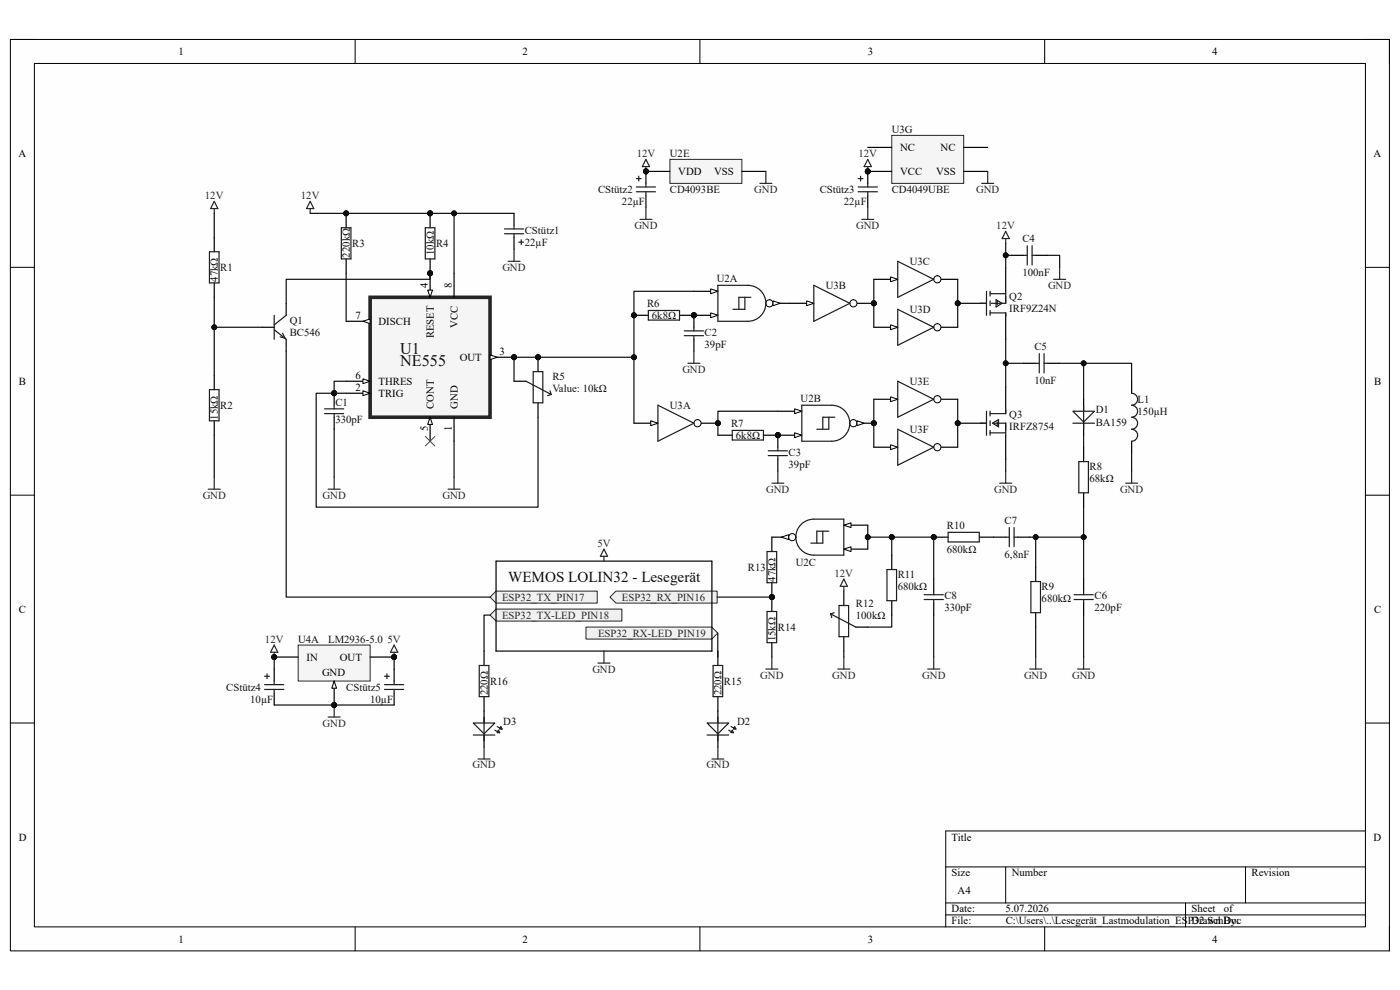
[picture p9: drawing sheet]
<svg xmlns="http://www.w3.org/2000/svg" width="297mm" height="210mm" viewBox="0 0 297 210" stroke-linecap="round" stroke-linejoin="round" font-family="sans-serif">
<path d="M2.2 8.4h292.6v193.3h-292.6z" fill-rule="evenodd" fill="#fefefe"/>
<path d="M2.2 8.4h292.6v193.3h-292.6z" fill="none" stroke="#000" stroke-width=".21"/>
<path d="M7.3 13.5h282.4v183.1h-282.4z" fill-rule="evenodd" fill="#fefefe"/>
<g fill="none" stroke="#000" stroke-width=".21">
<path d="M2.2 8.4h5.1M7.3 13.5h282.4v183.1h-282.4zM75.3 8.4v5.1M148.5 8.4v5.1M221.6 8.4v5.1M289.7 8.4h5.1v5.1M2.2 56.7h5.1M289.7 56.7h5.1M2.2 105h5.1M289.7 105.1h5.1M2.2 153.4h5.1M289.7 153.4h5.1"/>
<path d="M289.7 176.3h-89.1v20.3M75.3 196.6v5.1M148.5 196.6v5.1M200.6 183.9h89.1M200.6 191.5h89.1M200.6 194.1h89.1M213.4 183.9v7.6M221.6 196.6v5.1M251.5 191.5v5.1M264.2 183.9v7.6M294.8 196.6v5.1"/>
</g>
<circle cx="114.1" cy="75.8" r=".51" fill="#0e0e0e"/>
<circle cx="114.1" cy="75.8" r=".51" fill="none" stroke="#0e0e0e" stroke-width=".21"/>
<path d="M114.1 75.8v3" fill="none" stroke="#000" stroke-width=".25"/>
<circle cx="114.1" cy="75.8" r=".51" fill="#0e0e0e"/>
<circle cx="114.1" cy="75.8" r=".51" fill="none" stroke="#0e0e0e" stroke-width=".21"/>
<path d="M109.1 80.9h2.5M114.1 85.5v3" fill="none" stroke="#000" stroke-width=".25"/>
<path d="M113.1 78.8h2.1v6.7h-2.1zM111.6 80.9l5.3 2.8M116.7 82.9l.2 .8M116.9 83.7l-.7 .2" fill="none" stroke="#1c1c1c" stroke-width=".25"/>
<circle cx="91.2" cy="58" r=".51" fill="#0e0e0e"/>
<circle cx="91.2" cy="58" r=".51" fill="none" stroke="#0e0e0e" stroke-width=".21"/>
<circle cx="109.1" cy="75.8" r=".51" fill="#0e0e0e"/>
<circle cx="109.1" cy="75.8" r=".51" fill="none" stroke="#0e0e0e" stroke-width=".21"/>
<path d="M78.5 63.1h25.5v25.4h-25.5z" fill-rule="evenodd" fill="#f5f5f5"/>
<path d="M78.5 63.1h25.5v25.4h-25.5z" fill="none" stroke="#262626" stroke-width=".76"/>
<path d="M91.2 88.5v5.1" fill="none" stroke="#000" stroke-width=".25"/>
<path d="M91.2 88.5l.6 1.5h-1.1z" fill="#fbfbfb"/>
<path d="M91.2 88.5l.6 1.5h-1.1z" fill="none" stroke="#000" stroke-width=".21"/>
<path d="M91.2 58v5.1" fill="none" stroke="#000" stroke-width=".25"/>
<path d="M90.7 61.5h1.1l-.6 1.6z" fill="#fbfbfb"/>
<path d="M90.7 61.5h1.1l-.6 1.6z" fill="none" stroke="#000" stroke-width=".21"/>
<circle cx="91.2" cy="58" r=".51" fill="#0e0e0e"/>
<circle cx="91.2" cy="58" r=".51" fill="none" stroke="#0e0e0e" stroke-width=".21"/>
<path d="M73.4 80.9h5.1" fill="none" stroke="#000" stroke-width=".25"/>
<path d="M77 80.4l1.5 .5-1.5 .5z" fill="#fbfbfb"/>
<path d="M77 80.4l1.5 .5-1.5 .5z" fill="none" stroke="#000" stroke-width=".21"/>
<path d="M73.4 83.4h5.1" fill="none" stroke="#000" stroke-width=".25"/>
<path d="M77 82.9l1.5 .5-1.5 .5z" fill="#fbfbfb"/>
<path d="M77 82.9l1.5 .5-1.5 .5z" fill="none" stroke="#000" stroke-width=".21"/>
<path d="M96.3 58v5.1M73.4 68.2h5.1" fill="none" stroke="#000" stroke-width=".25"/>
<path d="M77 68.2l1.5-.6v1.1z" fill="#fbfbfb"/>
<path d="M77 68.2l1.5-.6v1.1z" fill="none" stroke="#000" stroke-width=".21"/>
<path d="M104 75.8h5.1" fill="none" stroke="#000" stroke-width=".25"/>
<path d="M104 75.3l1.5 .5-1.5 .5z" fill="#fbfbfb"/>
<path d="M104 75.3l1.5 .5-1.5 .5z" fill="none" stroke="#000" stroke-width=".21"/>
<circle cx="109.1" cy="75.8" r=".51" fill="#0e0e0e"/>
<circle cx="109.1" cy="75.8" r=".51" fill="none" stroke="#0e0e0e" stroke-width=".21"/>
<path d="M109.1 45.3v2.5M109.1 50.4v2.5M96.3 88.5v5.1" fill="none" stroke="#000" stroke-width=".25"/>
<path d="M107 48.6h4.1M107 49.6h4.1M109.1 47.8v.8M109.1 49.6v.8M110.1 51.4h1M110.6 50.9v1" fill="none" stroke="#1c1c1c" stroke-width=".25"/>
<circle cx="70.9" cy="83.4" r=".51" fill="#0e0e0e"/>
<circle cx="70.9" cy="83.4" r=".51" fill="none" stroke="#0e0e0e" stroke-width=".21"/>
<path d="M70.9 83.4v2.6" fill="none" stroke="#000" stroke-width=".25"/>
<circle cx="70.9" cy="83.4" r=".51" fill="#0e0e0e"/>
<circle cx="70.9" cy="83.4" r=".51" fill="none" stroke="#0e0e0e" stroke-width=".21"/>
<path d="M70.9 88.5v2.6" fill="none" stroke="#000" stroke-width=".25"/>
<path d="M68.9 87.7h4M68.9 86.7h4M70.9 86v.7M70.9 87.7v.8" fill="none" stroke="#1c1c1c" stroke-width=".25"/>
<circle cx="91.2" cy="58" r=".51" fill="#0e0e0e"/>
<circle cx="91.2" cy="58" r=".51" fill="none" stroke="#0e0e0e" stroke-width=".21"/>
<circle cx="91.2" cy="45.3" r=".51" fill="#0e0e0e"/>
<circle cx="91.2" cy="45.3" r=".51" fill="none" stroke="#0e0e0e" stroke-width=".21"/>
<path d="M91.2 54.9v3.1" fill="none" stroke="#000" stroke-width=".25"/>
<circle cx="91.2" cy="58" r=".51" fill="#0e0e0e"/>
<circle cx="91.2" cy="58" r=".51" fill="none" stroke="#0e0e0e" stroke-width=".21"/>
<path d="M91.2 45.3v3" fill="none" stroke="#000" stroke-width=".25"/>
<circle cx="91.2" cy="45.3" r=".51" fill="#0e0e0e"/>
<circle cx="91.2" cy="45.3" r=".51" fill="none" stroke="#0e0e0e" stroke-width=".21"/>
<path d="M90.2 48.3h2.1v6.6h-2.1z" fill="none" stroke="#1c1c1c" stroke-width=".25"/>
<path d="M65.8 42.7l.8 1.5h-1.6zM65.8 44.2v1.1M107.8 55.4h2.5M109.1 52.9v2.5M69.6 103.8h2.6M70.9 101.2v2.6M95.1 103.8h2.5M96.3 101.2v2.6" fill="none" stroke="#262626" stroke-width=".25"/>
<path d="M90.2 92.6l2.1 2M92.3 92.6l-2.1 2" fill="none" stroke="#4c4c4c" stroke-width=".21"/>
<circle cx="73.4" cy="45.3" r=".51" fill="#0e0e0e"/>
<circle cx="73.4" cy="45.3" r=".51" fill="none" stroke="#0e0e0e" stroke-width=".21"/>
<path d="M73.4 45.3v3M73.4 54.9v3.1" fill="none" stroke="#000" stroke-width=".25"/>
<circle cx="73.4" cy="45.3" r=".51" fill="#0e0e0e"/>
<circle cx="73.4" cy="45.3" r=".51" fill="none" stroke="#0e0e0e" stroke-width=".21"/>
<path d="M72.4 48.3h2.1v6.6h-2.1z" fill="none" stroke="#1c1c1c" stroke-width=".25"/>
<circle cx="147.2" cy="66.9" r=".51" fill="#0e0e0e"/>
<circle cx="147.2" cy="66.9" r=".51" fill="none" stroke="#0e0e0e" stroke-width=".21"/>
<path d="M147.2 61.8h5.1" fill="none" stroke="#000" stroke-width=".25"/>
<path d="M150.8 61.3l1.5 .5-1.5 .5z" fill="#fbfbfb"/>
<path d="M150.8 61.3l1.5 .5-1.5 .5z" fill="none" stroke="#000" stroke-width=".21"/>
<path d="M147.2 66.9h5.1" fill="none" stroke="#000" stroke-width=".25"/>
<path d="M150.8 66.4l1.5 .5-1.5 .5z" fill="#fbfbfb"/>
<path d="M150.8 66.4l1.5 .5-1.5 .5z" fill="none" stroke="#000" stroke-width=".21"/>
<circle cx="147.2" cy="66.9" r=".51" fill="#0e0e0e"/>
<circle cx="147.2" cy="66.9" r=".51" fill="none" stroke="#0e0e0e" stroke-width=".21"/>
<path d="M162.5 64.3h5.1" fill="none" stroke="#000" stroke-width=".25"/>
<circle cx="163.2" cy="64.3" r=".76" fill="#fbfbfb"/>
<circle cx="163.2" cy="64.3" r=".76" fill="none" stroke="#000" stroke-width=".21"/>
<path d="M164 63.8l1.5 .5-1.5 .5z" fill="#fbfbfb"/>
<path d="M164 63.8l1.5 .5-1.5 .5z" fill="none" stroke="#000" stroke-width=".21"/>
<path d="M152.3 60.5h6.4a3.8 3.8 0 0 1 3.8 3.8 3.8 3.8 0 0 1-3.8 3.9h-6.4zM158 63.1v2.5h-2.5M159.3 63.1h-2.6v2.5" fill="none" stroke="#1c1c1c" stroke-width=".25"/>
<circle cx="137" cy="36.4" r=".51" fill="#0e0e0e"/>
<circle cx="137" cy="36.4" r=".51" fill="none" stroke="#0e0e0e" stroke-width=".21"/>
<path d="M142.1 33.8h15.3v5.1h-15.3z" fill-rule="evenodd" fill="#f5f5f5"/>
<path d="M142.1 33.8h15.3v5.1h-15.3z" fill="none" stroke="#262626" stroke-width=".21"/>
<path d="M137 36.4h5.1M157.4 36.4h5.1" fill="none" stroke="#000" stroke-width=".25"/>
<circle cx="137" cy="36.4" r=".51" fill="#0e0e0e"/>
<circle cx="137" cy="36.4" r=".51" fill="none" stroke="#0e0e0e" stroke-width=".21"/>
<circle cx="134.5" cy="66.9" r=".51" fill="#0e0e0e"/>
<circle cx="134.5" cy="66.9" r=".51" fill="none" stroke="#0e0e0e" stroke-width=".21"/>
<circle cx="147.2" cy="66.9" r=".51" fill="#0e0e0e"/>
<circle cx="147.2" cy="66.9" r=".51" fill="none" stroke="#0e0e0e" stroke-width=".21"/>
<path d="M134.5 66.9h3" fill="none" stroke="#000" stroke-width=".25"/>
<circle cx="134.5" cy="66.9" r=".51" fill="#0e0e0e"/>
<circle cx="134.5" cy="66.9" r=".51" fill="none" stroke="#0e0e0e" stroke-width=".21"/>
<path d="M144.2 66.9h3" fill="none" stroke="#000" stroke-width=".25"/>
<circle cx="147.2" cy="66.9" r=".51" fill="#0e0e0e"/>
<circle cx="147.2" cy="66.9" r=".51" fill="none" stroke="#0e0e0e" stroke-width=".21"/>
<path d="M137.5 65.9h6.7v2h-6.7z" fill="none" stroke="#1c1c1c" stroke-width=".25"/>
<circle cx="147.2" cy="66.9" r=".51" fill="#0e0e0e"/>
<circle cx="147.2" cy="66.9" r=".51" fill="none" stroke="#0e0e0e" stroke-width=".21"/>
<path d="M147.2 66.9v2.5" fill="none" stroke="#000" stroke-width=".25"/>
<circle cx="147.2" cy="66.9" r=".51" fill="#0e0e0e"/>
<circle cx="147.2" cy="66.9" r=".51" fill="none" stroke="#0e0e0e" stroke-width=".21"/>
<path d="M147.2 72v2.5" fill="none" stroke="#000" stroke-width=".25"/>
<path d="M145.2 71.2h4M145.2 70.2h4M147.2 69.4v.8M147.2 71.2v.8" fill="none" stroke="#1c1c1c" stroke-width=".25"/>
<path d="M145.9 77.1h2.6M147.2 74.5v2.6" fill="none" stroke="#262626" stroke-width=".25"/>
<circle cx="165" cy="92.3" r=".51" fill="#0e0e0e"/>
<circle cx="165" cy="92.3" r=".51" fill="none" stroke="#0e0e0e" stroke-width=".21"/>
<path d="M152.3 92.3h3.1M162 92.3h3" fill="none" stroke="#000" stroke-width=".25"/>
<circle cx="165" cy="92.3" r=".51" fill="#0e0e0e"/>
<circle cx="165" cy="92.3" r=".51" fill="none" stroke="#0e0e0e" stroke-width=".21"/>
<path d="M155.4 91.3h6.6v2h-6.6z" fill="none" stroke="#1c1c1c" stroke-width=".25"/>
<circle cx="165" cy="92.3" r=".51" fill="#0e0e0e"/>
<circle cx="165" cy="92.3" r=".51" fill="none" stroke="#0e0e0e" stroke-width=".21"/>
<path d="M165 92.3v2.6" fill="none" stroke="#000" stroke-width=".25"/>
<circle cx="165" cy="92.3" r=".51" fill="#0e0e0e"/>
<circle cx="165" cy="92.3" r=".51" fill="none" stroke="#0e0e0e" stroke-width=".21"/>
<path d="M198.1 59.3h5.1M165 97.4v2.6" fill="none" stroke="#000" stroke-width=".25"/>
<path d="M163 96.7h4.1M163 95.6h4.1M165 94.9v.7M165 96.7v.7" fill="none" stroke="#1c1c1c" stroke-width=".25"/>
<path d="M165 100v2.5M163.7 102.5h2.6" fill="none" stroke="#262626" stroke-width=".25"/>
<circle cx="198.9" cy="59.3" r=".76" fill="#fbfbfb"/>
<circle cx="198.9" cy="59.3" r=".76" fill="none" stroke="#000" stroke-width=".21"/>
<path d="M185.4 59.3h5.1" fill="none" stroke="#000" stroke-width=".25"/>
<path d="M188.9 58.7l1.6 .6-1.6 .5z" fill="#fbfbfb"/>
<path d="M188.9 58.7l1.6 .6-1.6 .5z" fill="none" stroke="#000" stroke-width=".21"/>
<path d="M190.5 55.4l7.6 3.9-7.6 3.8z" fill="none" stroke="#1c1c1c" stroke-width=".25"/>
<path d="M185.4 94.9h5.1" fill="none" stroke="#000" stroke-width=".25"/>
<path d="M188.9 94.4l1.6 .5-1.6 .5z" fill="#fbfbfb"/>
<path d="M188.9 94.4l1.6 .5-1.6 .5z" fill="none" stroke="#000" stroke-width=".21"/>
<path d="M198.1 94.9h5.1" fill="none" stroke="#000" stroke-width=".25"/>
<circle cx="198.9" cy="94.9" r=".76" fill="#fbfbfb"/>
<circle cx="198.9" cy="94.9" r=".76" fill="none" stroke="#000" stroke-width=".21"/>
<path d="M190.5 91.1l7.6 3.8-7.6 3.8z" fill="none" stroke="#1c1c1c" stroke-width=".25"/>
<circle cx="184.1" cy="36.4" r=".51" fill="#0e0e0e"/>
<circle cx="184.1" cy="36.4" r=".51" fill="none" stroke="#0e0e0e" stroke-width=".21"/>
<path d="M189.2 28.7h15.2v10.2h-15.2z" fill-rule="evenodd" fill="#f5f5f5"/>
<path d="M189.2 28.7h15.2v10.2h-15.2z" fill="none" stroke="#262626" stroke-width=".21"/>
<path d="M184.1 36.4h5.1" fill="none" stroke="#000" stroke-width=".25"/>
<circle cx="184.1" cy="36.4" r=".51" fill="#0e0e0e"/>
<circle cx="184.1" cy="36.4" r=".51" fill="none" stroke="#0e0e0e" stroke-width=".21"/>
<path d="M184.1 31.3h5.1M204.4 31.3h5.1M204.4 36.4h5.1" fill="none" stroke="#000" stroke-width=".25"/>
<path d="M137 33.8l.8 1.5h-1.5zM137 35.3v1.1" fill="none" stroke="#262626" stroke-width=".25"/>
<circle cx="137" cy="36.4" r=".51" fill="#0e0e0e"/>
<circle cx="137" cy="36.4" r=".51" fill="none" stroke="#0e0e0e" stroke-width=".21"/>
<path d="M161.2 38.9h2.5M162.5 36.4v2.5M184.1 33.8l.8 1.5h-1.6zM184.1 35.3v1.1" fill="none" stroke="#262626" stroke-width=".25"/>
<circle cx="184.1" cy="36.4" r=".51" fill="#0e0e0e"/>
<circle cx="184.1" cy="36.4" r=".51" fill="none" stroke="#0e0e0e" stroke-width=".21"/>
<path d="M208.3 38.9h2.5M209.5 36.4v2.5" fill="none" stroke="#262626" stroke-width=".25"/>
<circle cx="203.2" cy="89.8" r=".51" fill="#0e0e0e"/>
<circle cx="203.2" cy="89.8" r=".51" fill="none" stroke="#0e0e0e" stroke-width=".21"/>
<path d="M203.2 89.8h5.1" fill="none" stroke="#000" stroke-width=".25"/>
<circle cx="203.2" cy="89.8" r=".51" fill="#0e0e0e"/>
<circle cx="203.2" cy="89.8" r=".51" fill="none" stroke="#0e0e0e" stroke-width=".21"/>
<path d="M213.4 82.1v5.1M213.4 92.3v5.1" fill="none" stroke="#000" stroke-width=".25"/>
<path d="M208 89.8h1.3M209.3 87.2v5.1M210 87.2v1.1M210 89.3v1M210 91.3v1M210 91.8h3.4M210.6 89.8l1.2-.8v1.6zM210.8 89.8h2.6v2.5M211.6 89.5v.8M213.4 87v.7h-3.4" fill="none" stroke="#1c1c1c" stroke-width=".25"/>
<circle cx="203.2" cy="64.3" r=".51" fill="#0e0e0e"/>
<circle cx="203.2" cy="64.3" r=".51" fill="none" stroke="#0e0e0e" stroke-width=".21"/>
<path d="M203.2 64.3h5.1" fill="none" stroke="#000" stroke-width=".25"/>
<circle cx="203.2" cy="64.3" r=".51" fill="#0e0e0e"/>
<circle cx="203.2" cy="64.3" r=".51" fill="none" stroke="#0e0e0e" stroke-width=".21"/>
<path d="M213.4 56.7v5.1M213.4 66.9v5.1M240.1 80.9v2.5M240.1 93.6v2.5" fill="none" stroke="#000" stroke-width=".25"/>
<path d="M208 64.3h1.3M209.3 61.8v5.1M210 61.8v1M210 63.8v1.1M210 65.9v1M210 62.3h3.4M210 66.4h3.4v.7M211.3 63.6l1.3 .7-1.3 .8zM211.6 63.8v.8M213.4 61.8v2.5h-3.1M240.1 83.4a1.27 1.27 0 0 1 1.2 1.3 1.27 1.27 0 0 1-1.2 1.3 1.27 1.27 0 0 1 1.2 1.2 1.27 1.27 0 0 1-1.2 1.3 1.28 1.28 0 0 1 1.2 1.3 1.28 1.28 0 0 1-1.2 1.3 1.27 1.27 0 0 1 1.2 1.2 1.27 1.27 0 0 1-1.2 1.3" fill="none" stroke="#1c1c1c" stroke-width=".25"/>
<path d="M213.4 50.6v1M213.4 49.1l.7 1.5h-1.5zM213.4 100v2.5M240.1 100v2.5M212.1 102.5h2.5M238.8 102.5h2.5" fill="none" stroke="#262626" stroke-width=".25"/>
<circle cx="137" cy="36.4" r=".51" fill="#0e0e0e"/>
<circle cx="137" cy="36.4" r=".51" fill="none" stroke="#0e0e0e" stroke-width=".21"/>
<path d="M137 36.4v2.5" fill="none" stroke="#000" stroke-width=".25"/>
<circle cx="137" cy="36.4" r=".51" fill="#0e0e0e"/>
<circle cx="137" cy="36.4" r=".51" fill="none" stroke="#0e0e0e" stroke-width=".21"/>
<path d="M137 41.4v2.6" fill="none" stroke="#000" stroke-width=".25"/>
<path d="M135 39.7h4.1M135 37.9h1M135.5 37.4v1M137 38.9v.8M135 40.7h4.1M137 40.7v.7" fill="none" stroke="#1c1c1c" stroke-width=".25"/>
<path d="M135.8 46.5h2.5M137 44v2.5" fill="none" stroke="#262626" stroke-width=".25"/>
<circle cx="184.1" cy="36.4" r=".51" fill="#0e0e0e"/>
<circle cx="184.1" cy="36.4" r=".51" fill="none" stroke="#0e0e0e" stroke-width=".21"/>
<path d="M184.1 36.4v2.5" fill="none" stroke="#000" stroke-width=".25"/>
<circle cx="184.1" cy="36.4" r=".51" fill="#0e0e0e"/>
<circle cx="184.1" cy="36.4" r=".51" fill="none" stroke="#0e0e0e" stroke-width=".21"/>
<path d="M184.1 41.4v2.6M217.2 77.1h2.5M222.3 77.1h2.5" fill="none" stroke="#000" stroke-width=".25"/>
<path d="M182.1 39.7h4M182.1 37.9h1M182.6 37.4v1M184.1 38.9v.8M182.1 40.7h4M184.1 40.7v.7M219.7 77.1h.8M220.5 75v4.1M221.5 75v4.1M221.5 77.1h.8" fill="none" stroke="#1c1c1c" stroke-width=".25"/>
<path d="M182.8 46.5h2.6M184.1 44v2.5" fill="none" stroke="#262626" stroke-width=".25"/>
<circle cx="185.4" cy="89.8" r=".51" fill="#0e0e0e"/>
<circle cx="185.4" cy="89.8" r=".51" fill="none" stroke="#0e0e0e" stroke-width=".21"/>
<circle cx="165" cy="92.3" r=".51" fill="#0e0e0e"/>
<circle cx="165" cy="92.3" r=".51" fill="none" stroke="#0e0e0e" stroke-width=".21"/>
<path d="M180.3 89.8h5.1" fill="none" stroke="#000" stroke-width=".25"/>
<circle cx="181" cy="89.8" r=".76" fill="#fbfbfb"/>
<circle cx="181" cy="89.8" r=".76" fill="none" stroke="#000" stroke-width=".21"/>
<path d="M181.8 89.3l1.5 .5-1.5 .5z" fill="#fbfbfb"/>
<path d="M181.8 89.3l1.5 .5-1.5 .5z" fill="none" stroke="#000" stroke-width=".21"/>
<circle cx="185.4" cy="89.8" r=".51" fill="#0e0e0e"/>
<circle cx="185.4" cy="89.8" r=".51" fill="none" stroke="#0e0e0e" stroke-width=".21"/>
<path d="M165 87.2h5.1" fill="none" stroke="#000" stroke-width=".25"/>
<path d="M168.6 86.7l1.5 .5-1.5 .5z" fill="#fbfbfb"/>
<path d="M168.6 86.7l1.5 .5-1.5 .5z" fill="none" stroke="#000" stroke-width=".21"/>
<path d="M165 92.3h5.1" fill="none" stroke="#000" stroke-width=".25"/>
<path d="M168.6 91.8l1.5 .5-1.5 .5z" fill="#fbfbfb"/>
<path d="M168.6 91.8l1.5 .5-1.5 .5z" fill="none" stroke="#000" stroke-width=".21"/>
<circle cx="165" cy="92.3" r=".51" fill="#0e0e0e"/>
<circle cx="165" cy="92.3" r=".51" fill="none" stroke="#0e0e0e" stroke-width=".21"/>
<path d="M170.1 86h6.4a3.8 3.8 0 0 1 3.8 3.8 3.8 3.8 0 0 1-3.8 3.8h-6.4zM175.8 88.5v2.6h-2.5M177.1 88.5h-2.5v2.6" fill="none" stroke="#1c1c1c" stroke-width=".25"/>
<path d="M185.4 84.7h5.1" fill="none" stroke="#000" stroke-width=".25"/>
<path d="M188.9 84.2l1.6 .5-1.6 .5z" fill="#fbfbfb"/>
<path d="M188.9 84.2l1.6 .5-1.6 .5z" fill="none" stroke="#000" stroke-width=".21"/>
<path d="M198.1 84.7h5.1" fill="none" stroke="#000" stroke-width=".25"/>
<circle cx="198.9" cy="84.7" r=".76" fill="#fbfbfb"/>
<circle cx="198.9" cy="84.7" r=".76" fill="none" stroke="#000" stroke-width=".21"/>
<path d="M190.5 80.9l7.6 3.8-7.6 3.8z" fill="none" stroke="#1c1c1c" stroke-width=".25"/>
<circle cx="152.3" cy="89.8" r=".51" fill="#0e0e0e"/>
<circle cx="152.3" cy="89.8" r=".51" fill="none" stroke="#0e0e0e" stroke-width=".21"/>
<path d="M147.2 89.8h5.1" fill="none" stroke="#000" stroke-width=".25"/>
<circle cx="148" cy="89.8" r=".76" fill="#fbfbfb"/>
<circle cx="148" cy="89.8" r=".76" fill="none" stroke="#000" stroke-width=".21"/>
<circle cx="152.3" cy="89.8" r=".51" fill="#0e0e0e"/>
<circle cx="152.3" cy="89.8" r=".51" fill="none" stroke="#0e0e0e" stroke-width=".21"/>
<path d="M134.5 89.8h5.1" fill="none" stroke="#000" stroke-width=".25"/>
<path d="M138.1 89.3l1.5 .5-1.5 .5z" fill="#fbfbfb"/>
<path d="M138.1 89.3l1.5 .5-1.5 .5z" fill="none" stroke="#000" stroke-width=".21"/>
<path d="M139.6 86l7.6 3.8-7.6 3.8z" fill="none" stroke="#1c1c1c" stroke-width=".25"/>
<circle cx="185.4" cy="64.3" r=".51" fill="#0e0e0e"/>
<circle cx="185.4" cy="64.3" r=".51" fill="none" stroke="#0e0e0e" stroke-width=".21"/>
<path d="M180.3 64.3h5.1" fill="none" stroke="#000" stroke-width=".25"/>
<circle cx="181" cy="64.3" r=".76" fill="#fbfbfb"/>
<circle cx="181" cy="64.3" r=".76" fill="none" stroke="#000" stroke-width=".21"/>
<circle cx="185.4" cy="64.3" r=".51" fill="#0e0e0e"/>
<circle cx="185.4" cy="64.3" r=".51" fill="none" stroke="#0e0e0e" stroke-width=".21"/>
<path d="M167.6 64.3h5.1" fill="none" stroke="#000" stroke-width=".25"/>
<path d="M171.1 63.8l1.6 .5-1.6 .5z" fill="#fbfbfb"/>
<path d="M171.1 63.8l1.6 .5-1.6 .5z" fill="none" stroke="#000" stroke-width=".21"/>
<path d="M172.7 60.5l7.6 3.8-7.6 3.9z" fill="none" stroke="#1c1c1c" stroke-width=".25"/>
<path d="M198.1 69.4h5.1" fill="none" stroke="#000" stroke-width=".25"/>
<circle cx="198.9" cy="69.4" r=".76" fill="#fbfbfb"/>
<circle cx="198.9" cy="69.4" r=".76" fill="none" stroke="#000" stroke-width=".21"/>
<path d="M185.4 69.4h5.1" fill="none" stroke="#000" stroke-width=".25"/>
<path d="M188.9 68.9l1.6 .5-1.6 .5z" fill="#fbfbfb"/>
<path d="M188.9 68.9l1.6 .5-1.6 .5z" fill="none" stroke="#000" stroke-width=".21"/>
<g fill="none" stroke="#1c1c1c" stroke-width=".25">
<path d="M217.2 54.2h.7M217.9 52.1v4.1M219 52.1v4.1M219 54.2h.7M190.5 65.6l7.6 3.8-7.6 3.8zM227.6 87.2h4.6l-2.3 2.3zM227.6 89.8h4.6M228.9 97.9h2v6.6h-2zM229.9 86v5.1M213.4 114h.7M214.1 111.9v4.1M215.1 111.9v4.1"/>
<path d="M215.1 114h.8M218.7 123.4h2v6.6h-2zM227.9 127.2h4M227.9 126.2h4M229.9 125.4v.8M229.9 127.2v.7"/>
</g>
<path d="M214.6 54.2h2.6M219.7 54.2h2.6M229.9 84.7v2.5M229.9 89.8v2.5M229.9 94.9v3M210.8 114h2.6M215.9 114h2.6M229.9 104.5v3.1M219.7 120.3v3.1M219.7 130v3M229.9 122.9v2.5M229.9 127.9v2.6" fill="none" stroke="#000" stroke-width=".25"/>
<path d="M223.5 59.3h2.6M224.8 56.7v2.6" fill="none" stroke="#262626" stroke-width=".25"/>
<circle cx="198.1" cy="113.9" r=".51" fill="#0e0e0e"/>
<circle cx="198.1" cy="113.9" r=".51" fill="none" stroke="#0e0e0e" stroke-width=".21"/>
<path d="M198.1 114h3M207.8 114h3" fill="none" stroke="#000" stroke-width=".25"/>
<circle cx="198.1" cy="113.9" r=".51" fill="#0e0e0e"/>
<circle cx="198.1" cy="113.9" r=".51" fill="none" stroke="#0e0e0e" stroke-width=".21"/>
<path d="M201.1 112.9h6.7v2.1h-6.7zM176.2 130.2l5.4 2.8M176.2 130.2l.3 .8M177 130l-.8 .2M178 128.4h2v6.7h-2zM188.2 120.8h2v6.6h-2zM196.1 127.2h4M196.1 126.2h4M198.1 125.4v.8M198.1 127.2v.7" fill="none" stroke="#1c1c1c" stroke-width=".25"/>
<path d="M179 116.5h5.1M189.2 117.8v3M179 125.4v3M179 135.1v3M181.6 133h2.5M189.2 127.4v3.1M198.1 122.9v2.5M198.1 127.9v2.6" fill="none" stroke="#000" stroke-width=".25"/>
<path d="M179 122.9l.8 1.5h-1.5zM179 124.4v1M179 139.4v2.5M198.1 139.4v2.5M219.7 139.4v2.5M229.9 139.4v2.5M177.7 141.9h2.6M196.8 141.9h2.6M218.5 141.9h2.5M228.6 141.9h2.6" fill="none" stroke="#262626" stroke-width=".25"/>
<path d="M179 116.5l1.5-.5v1z" fill="#fbfbfb"/>
<path d="M179 116.5l1.5-.5v1z" fill="none" stroke="#000" stroke-width=".21"/>
<path d="M179 111.4h5.1" fill="none" stroke="#000" stroke-width=".25"/>
<path d="M179 111.4l1.5-.5v1z" fill="#fbfbfb"/>
<path d="M179 111.4l1.5-.5v1z" fill="none" stroke="#000" stroke-width=".21"/>
<path d="M163.7 114h5.1" fill="none" stroke="#000" stroke-width=".25"/>
<circle cx="168.1" cy="114" r=".76" fill="#fbfbfb"/>
<circle cx="168.1" cy="114" r=".76" fill="none" stroke="#000" stroke-width=".21"/>
<path d="M165.8 114l1.5-.6v1.1z" fill="#fbfbfb"/>
<path d="M165.8 114l1.5-.6v1.1z" fill="none" stroke="#000" stroke-width=".21"/>
<path d="M44.4 53.4h2.1v6.6h-2.1zM58.2 66.9v5.1M58.2 69.9l2.5 2.1M60 70.7l.5 1-1.1-.2M60.7 66.9l-2.5 2M44.4 82.7h2.1v6.6h-2.1zM172.7 110.1a3.8 3.8 0 0 0-3.9 3.9 3.8 3.8 0 0 0 3.9 3.8M172.7 110.1h6.3v7.7h-6.3M174.6 112.7v2.5h-2.6M175.8 112.7h-2.5v2.5" fill="none" stroke="#1c1c1c" stroke-width=".25"/>
<path d="M45.5 50.3v3.1M45.5 60v3.1M45.5 79.6v3.1M55.6 69.4h2.6M60.7 64.3v2.6M60.7 72v2.5M45.5 89.3v3" fill="none" stroke="#000" stroke-width=".25"/>
<path d="M45.5 42.7l.7 1.5h-1.5zM45.5 44.2v1.1M44.2 103.8h2.5M45.5 101.2v2.6" fill="none" stroke="#262626" stroke-width=".25"/>
<circle cx="163.7" cy="126.7" r=".51" fill="#0e0e0e"/>
<circle cx="163.7" cy="126.7" r=".51" fill="none" stroke="#0e0e0e" stroke-width=".21"/>
<path d="M163.7 123.6v3.1" fill="none" stroke="#000" stroke-width=".25"/>
<circle cx="163.7" cy="126.7" r=".51" fill="#0e0e0e"/>
<circle cx="163.7" cy="126.7" r=".51" fill="none" stroke="#0e0e0e" stroke-width=".21"/>
<path d="M163.7 114v3" fill="none" stroke="#000" stroke-width=".25"/>
<path d="M162.7 117h2.1v6.6h-2.1z" fill="none" stroke="#1c1c1c" stroke-width=".25"/>
<circle cx="163.7" cy="126.7" r=".51" fill="#0e0e0e"/>
<circle cx="163.7" cy="126.7" r=".51" fill="none" stroke="#0e0e0e" stroke-width=".21"/>
<path d="M163.7 126.7v3M163.7 136.3v3.1" fill="none" stroke="#000" stroke-width=".25"/>
<circle cx="163.7" cy="126.7" r=".51" fill="#0e0e0e"/>
<circle cx="163.7" cy="126.7" r=".51" fill="none" stroke="#0e0e0e" stroke-width=".21"/>
<path d="M162.7 129.7h2.1v6.6h-2.1z" fill="none" stroke="#1c1c1c" stroke-width=".25"/>
<path d="M163.7 139.4v2.5M162.5 141.9h2.5" fill="none" stroke="#262626" stroke-width=".25"/>
<path d="M129.4 126.7l1.3-1.3h21.4v2.5h-21.4z" fill-rule="evenodd" fill="#f0f0f0"/>
<path d="M129.4 126.7l1.3-1.3h21.4v2.5h-21.4z" fill="none" stroke="#262626" stroke-width=".21"/>
<path d="M104 126.7l1.2-1.3h21.5v2.5h-21.5z" fill-rule="evenodd" fill="#f0f0f0"/>
<path d="M104 126.7l1.2-1.3h21.5v2.5h-21.5z" fill="none" stroke="#262626" stroke-width=".21"/>
<path d="M124.3 133h26.7l1.3 1.3-1.3 1.3h-26.7z" fill-rule="evenodd" fill="#f0f0f0"/>
<path d="M124.3 133h26.7l1.3 1.3-1.3 1.3h-26.7z" fill="none" stroke="#262626" stroke-width=".21"/>
<path d="M105.2 129.2h26.7v2.6h-26.7l-1.2-1.3z" fill-rule="evenodd" fill="#f0f0f0"/>
<path d="M105.2 129.2h26.7v2.6h-26.7l-1.2-1.3z" fill="none" stroke="#262626" stroke-width=".21"/>
<path d="M105.2 119h45.8v19.1h-45.8zM102.7 138.1v3.1M152.3 138.1v3.1M102.7 147.8v5.6M102.7 155.9v2.6M152.3 147.8v5.6M152.3 155.9v2.6" fill="none" stroke="#000" stroke-width=".25"/>
<g fill="none" stroke="#1c1c1c" stroke-width=".25">
<path d="M100.4 153.4h4.6l-2.3 2.3zM100.4 155.9h4.6M101.7 141.2h2v6.6h-2zM102.7 152.1v5.1M105 154.9l1 .5M105.5 154.1l1 .6M105.7 154.9l.3 .5h-.5zM106.3 154.1l.2 .6h-.5zM150 153.4h4.6l-2.3 2.3zM150 155.9h4.6M151.3 141.2h2v6.6h-2zM152.3 152.1v5.1"/>
<path d="M154.6 154.9l1 .5M155.1 154.1l1 .6M155.4 154.9l.2 .5h-.5zM155.9 154.1l.2 .6h-.5z"/>
</g>
<path d="M128.1 138.1v2.6M102.7 158.5v2.5M126.9 140.7h2.5M152.3 158.5v2.5M101.4 161h2.6M151 161h2.6" fill="none" stroke="#262626" stroke-width=".25"/>
<circle cx="58.2" cy="139.4" r=".51" fill="#0e0e0e"/>
<circle cx="58.2" cy="139.4" r=".51" fill="none" stroke="#0e0e0e" stroke-width=".21"/>
<circle cx="83.6" cy="139.4" r=".51" fill="#0e0e0e"/>
<circle cx="83.6" cy="139.4" r=".51" fill="none" stroke="#0e0e0e" stroke-width=".21"/>
<circle cx="70.9" cy="149.6" r=".51" fill="#0e0e0e"/>
<circle cx="70.9" cy="149.6" r=".51" fill="none" stroke="#0e0e0e" stroke-width=".21"/>
<path d="M63.3 136.8h15.2v7.7h-15.2z" fill-rule="evenodd" fill="#f5f5f5"/>
<path d="M63.3 136.8h15.2v7.7h-15.2z" fill="none" stroke="#262626" stroke-width=".21"/>
<path d="M58.2 139.4h5.1" fill="none" stroke="#000" stroke-width=".25"/>
<circle cx="58.2" cy="139.4" r=".51" fill="#0e0e0e"/>
<circle cx="58.2" cy="139.4" r=".51" fill="none" stroke="#0e0e0e" stroke-width=".21"/>
<path d="M78.5 139.4h5.1" fill="none" stroke="#000" stroke-width=".25"/>
<circle cx="83.6" cy="139.4" r=".51" fill="#0e0e0e"/>
<circle cx="83.6" cy="139.4" r=".51" fill="none" stroke="#0e0e0e" stroke-width=".21"/>
<path d="M70.9 144.5v5.1" fill="none" stroke="#000" stroke-width=".25"/>
<path d="M70.9 144.5l.5 1.5h-1z" fill="#fbfbfb"/>
<path d="M70.9 144.5l.5 1.5h-1z" fill="none" stroke="#000" stroke-width=".21"/>
<circle cx="70.9" cy="149.6" r=".51" fill="#0e0e0e"/>
<circle cx="70.9" cy="149.6" r=".51" fill="none" stroke="#0e0e0e" stroke-width=".21"/>
<path d="M69.6 152.1h2.6M70.9 149.6v2.5" fill="none" stroke="#262626" stroke-width=".25"/>
<circle cx="70.9" cy="149.6" r=".51" fill="#0e0e0e"/>
<circle cx="70.9" cy="149.6" r=".51" fill="none" stroke="#0e0e0e" stroke-width=".21"/>
<path d="M58.2 141.9v2.6M58.2 147v2.6M83.6 141.9v2.6M83.6 147v2.6" fill="none" stroke="#000" stroke-width=".25"/>
<path d="M56.1 146.3h4.1M56.1 145.2h4.1M56.1 143.5h1.1M56.6 142.9v1.1M58.2 144.5v.7M58.2 146.3v.7M81.6 146.3h4M81.6 145.2h4M81.6 143.5h1M82.1 142.9v1.1M83.6 144.5v.7M83.6 146.3v.7" fill="none" stroke="#1c1c1c" stroke-width=".25"/>
<path d="M91.2 45.3h5.1v12.7" fill="none" stroke="#0e0e0e" stroke-width=".25"/>
<circle cx="96.3" cy="45.3" r=".51" fill="#0e0e0e"/>
<circle cx="96.3" cy="45.3" r=".51" fill="none" stroke="#0e0e0e" stroke-width=".21"/>
<circle cx="91.2" cy="45.3" r=".51" fill="#0e0e0e"/>
<circle cx="91.2" cy="45.3" r=".51" fill="none" stroke="#0e0e0e" stroke-width=".21"/>
<path d="M70.9 83.4h2.5M96.3 93.6v7.6" fill="none" stroke="#0e0e0e" stroke-width=".25"/>
<circle cx="70.9" cy="83.4" r=".51" fill="#0e0e0e"/>
<circle cx="70.9" cy="83.4" r=".51" fill="none" stroke="#0e0e0e" stroke-width=".21"/>
<path d="M70.9 91.1v10.1M73.4 80.9h-2.5v2.5" fill="none" stroke="#0e0e0e" stroke-width=".25"/>
<circle cx="70.9" cy="83.4" r=".51" fill="#0e0e0e"/>
<circle cx="70.9" cy="83.4" r=".51" fill="none" stroke="#0e0e0e" stroke-width=".21"/>
<path d="M109.1 75.8v5.1" fill="none" stroke="#0e0e0e" stroke-width=".25"/>
<circle cx="109.1" cy="75.8" r=".51" fill="#0e0e0e"/>
<circle cx="109.1" cy="75.8" r=".51" fill="none" stroke="#0e0e0e" stroke-width=".21"/>
<path d="M109.1 75.8h5" fill="none" stroke="#0e0e0e" stroke-width=".25"/>
<circle cx="109.1" cy="75.8" r=".51" fill="#0e0e0e"/>
<circle cx="109.1" cy="75.8" r=".51" fill="none" stroke="#0e0e0e" stroke-width=".21"/>
<circle cx="114.1" cy="75.8" r=".51" fill="#0e0e0e"/>
<circle cx="114.1" cy="75.8" r=".51" fill="none" stroke="#0e0e0e" stroke-width=".21"/>
<path d="M70.9 83.4h-3.8v24.2h47v-19.1" fill="none" stroke="#0e0e0e" stroke-width=".25"/>
<circle cx="70.9" cy="83.4" r=".51" fill="#0e0e0e"/>
<circle cx="70.9" cy="83.4" r=".51" fill="none" stroke="#0e0e0e" stroke-width=".21"/>
<path d="M96.3 45.3h12.8" fill="none" stroke="#0e0e0e" stroke-width=".25"/>
<circle cx="96.3" cy="45.3" r=".51" fill="#0e0e0e"/>
<circle cx="96.3" cy="45.3" r=".51" fill="none" stroke="#0e0e0e" stroke-width=".21"/>
<path d="M65.8 45.3h25.4" fill="none" stroke="#0e0e0e" stroke-width=".25"/>
<circle cx="91.2" cy="45.3" r=".51" fill="#0e0e0e"/>
<circle cx="91.2" cy="45.3" r=".51" fill="none" stroke="#0e0e0e" stroke-width=".21"/>
<circle cx="73.4" cy="45.3" r=".51" fill="#0e0e0e"/>
<circle cx="73.4" cy="45.3" r=".51" fill="none" stroke="#0e0e0e" stroke-width=".21"/>
<path d="M73.4 58v10.2M165 87.2h-12.7v5.1" fill="none" stroke="#0e0e0e" stroke-width=".25"/>
<circle cx="152.3" cy="89.8" r=".51" fill="#0e0e0e"/>
<circle cx="152.3" cy="89.8" r=".51" fill="none" stroke="#0e0e0e" stroke-width=".21"/>
<path d="M203.2 84.7v10.2M213.4 97.4v2.6M240.1 96.1v3.9" fill="none" stroke="#0e0e0e" stroke-width=".25"/>
<circle cx="203.2" cy="89.8" r=".51" fill="#0e0e0e"/>
<circle cx="203.2" cy="89.8" r=".51" fill="none" stroke="#0e0e0e" stroke-width=".21"/>
<path d="M185.4 84.7v10.2" fill="none" stroke="#0e0e0e" stroke-width=".25"/>
<circle cx="185.4" cy="89.8" r=".51" fill="#0e0e0e"/>
<circle cx="185.4" cy="89.8" r=".51" fill="none" stroke="#0e0e0e" stroke-width=".21"/>
<path d="M203.2 59.3v10.1" fill="none" stroke="#0e0e0e" stroke-width=".25"/>
<circle cx="203.2" cy="64.3" r=".51" fill="#0e0e0e"/>
<circle cx="203.2" cy="64.3" r=".51" fill="none" stroke="#0e0e0e" stroke-width=".21"/>
<path d="M147.2 61.8h-12.7v28" fill="none" stroke="#0e0e0e" stroke-width=".25"/>
<circle cx="134.5" cy="66.9" r=".51" fill="#0e0e0e"/>
<circle cx="134.5" cy="66.9" r=".51" fill="none" stroke="#0e0e0e" stroke-width=".21"/>
<circle cx="134.5" cy="75.8" r=".51" fill="#0e0e0e"/>
<circle cx="134.5" cy="75.8" r=".51" fill="none" stroke="#0e0e0e" stroke-width=".21"/>
<path d="M185.4 64.3v5.1" fill="none" stroke="#0e0e0e" stroke-width=".25"/>
<circle cx="185.4" cy="64.3" r=".51" fill="#0e0e0e"/>
<circle cx="185.4" cy="64.3" r=".51" fill="none" stroke="#0e0e0e" stroke-width=".21"/>
<path d="M185.4 59.3v5" fill="none" stroke="#0e0e0e" stroke-width=".25"/>
<circle cx="185.4" cy="64.3" r=".51" fill="#0e0e0e"/>
<circle cx="185.4" cy="64.3" r=".51" fill="none" stroke="#0e0e0e" stroke-width=".21"/>
<path d="M213.4 77.1h3.8" fill="none" stroke="#0e0e0e" stroke-width=".25"/>
<circle cx="213.4" cy="77.1" r=".51" fill="#0e0e0e"/>
<circle cx="213.4" cy="77.1" r=".51" fill="none" stroke="#0e0e0e" stroke-width=".21"/>
<path d="M213.4 72v10.1" fill="none" stroke="#0e0e0e" stroke-width=".25"/>
<circle cx="213.4" cy="77.1" r=".51" fill="#0e0e0e"/>
<circle cx="213.4" cy="77.1" r=".51" fill="none" stroke="#0e0e0e" stroke-width=".21"/>
<path d="M213.4 51.6v5.1M222.3 54.2h2.5v2.5" fill="none" stroke="#0e0e0e" stroke-width=".25"/>
<circle cx="213.4" cy="54.2" r=".51" fill="#0e0e0e"/>
<circle cx="213.4" cy="54.2" r=".51" fill="none" stroke="#0e0e0e" stroke-width=".21"/>
<path d="M224.8 77.1h15.3v3.8" fill="none" stroke="#0e0e0e" stroke-width=".25"/>
<circle cx="229.9" cy="77.1" r=".51" fill="#0e0e0e"/>
<circle cx="229.9" cy="77.1" r=".51" fill="none" stroke="#0e0e0e" stroke-width=".21"/>
<path d="M213.4 54.2h1.2" fill="none" stroke="#0e0e0e" stroke-width=".25"/>
<circle cx="213.4" cy="54.2" r=".51" fill="#0e0e0e"/>
<circle cx="213.4" cy="54.2" r=".51" fill="none" stroke="#0e0e0e" stroke-width=".21"/>
<path d="M114.1 75.8h20.4" fill="none" stroke="#0e0e0e" stroke-width=".25"/>
<circle cx="114.1" cy="75.8" r=".51" fill="#0e0e0e"/>
<circle cx="114.1" cy="75.8" r=".51" fill="none" stroke="#0e0e0e" stroke-width=".21"/>
<circle cx="134.5" cy="75.8" r=".51" fill="#0e0e0e"/>
<circle cx="134.5" cy="75.8" r=".51" fill="none" stroke="#0e0e0e" stroke-width=".21"/>
<path d="M229.9 77.1v7.6" fill="none" stroke="#0e0e0e" stroke-width=".25"/>
<circle cx="229.9" cy="77.1" r=".51" fill="#0e0e0e"/>
<circle cx="229.9" cy="77.1" r=".51" fill="none" stroke="#0e0e0e" stroke-width=".21"/>
<path d="M229.9 92.3v2.6M219.7 114v6.3M189.2 130.5v2.5h-5.1M198.1 130.5v8.9M219.7 133v6.4" fill="none" stroke="#0e0e0e" stroke-width=".25"/>
<circle cx="219.7" cy="113.9" r=".51" fill="#0e0e0e"/>
<circle cx="219.7" cy="113.9" r=".51" fill="none" stroke="#0e0e0e" stroke-width=".21"/>
<path d="M229.9 107.6v15.3" fill="none" stroke="#0e0e0e" stroke-width=".25"/>
<circle cx="229.9" cy="113.9" r=".51" fill="#0e0e0e"/>
<circle cx="229.9" cy="113.9" r=".51" fill="none" stroke="#0e0e0e" stroke-width=".21"/>
<path d="M218.5 114h11.4" fill="none" stroke="#0e0e0e" stroke-width=".25"/>
<circle cx="219.7" cy="113.9" r=".51" fill="#0e0e0e"/>
<circle cx="219.7" cy="113.9" r=".51" fill="none" stroke="#0e0e0e" stroke-width=".21"/>
<circle cx="229.9" cy="113.9" r=".51" fill="#0e0e0e"/>
<circle cx="229.9" cy="113.9" r=".51" fill="none" stroke="#0e0e0e" stroke-width=".21"/>
<path d="M198.1 114v8.9M229.9 130.5v8.9" fill="none" stroke="#0e0e0e" stroke-width=".25"/>
<circle cx="198.1" cy="113.9" r=".51" fill="#0e0e0e"/>
<circle cx="198.1" cy="113.9" r=".51" fill="none" stroke="#0e0e0e" stroke-width=".21"/>
<path d="M189.2 114h8.9" fill="none" stroke="#0e0e0e" stroke-width=".25"/>
<circle cx="189.2" cy="113.9" r=".51" fill="#0e0e0e"/>
<circle cx="189.2" cy="113.9" r=".51" fill="none" stroke="#0e0e0e" stroke-width=".21"/>
<circle cx="198.1" cy="113.9" r=".51" fill="#0e0e0e"/>
<circle cx="198.1" cy="113.9" r=".51" fill="none" stroke="#0e0e0e" stroke-width=".21"/>
<path d="M189.2 114v3.8" fill="none" stroke="#0e0e0e" stroke-width=".25"/>
<circle cx="189.2" cy="113.9" r=".51" fill="#0e0e0e"/>
<circle cx="189.2" cy="113.9" r=".51" fill="none" stroke="#0e0e0e" stroke-width=".21"/>
<path d="M184.1 114h5.1" fill="none" stroke="#0e0e0e" stroke-width=".25"/>
<circle cx="184.1" cy="113.9" r=".51" fill="#0e0e0e"/>
<circle cx="184.1" cy="113.9" r=".51" fill="none" stroke="#0e0e0e" stroke-width=".21"/>
<circle cx="189.2" cy="113.9" r=".51" fill="#0e0e0e"/>
<circle cx="189.2" cy="113.9" r=".51" fill="none" stroke="#0e0e0e" stroke-width=".21"/>
<path d="M184.1 111.4v5.1" fill="none" stroke="#0e0e0e" stroke-width=".25"/>
<circle cx="184.1" cy="113.9" r=".51" fill="#0e0e0e"/>
<circle cx="184.1" cy="113.9" r=".51" fill="none" stroke="#0e0e0e" stroke-width=".21"/>
<path d="M45.5 63.1v16.5M45.5 92.3v8.9" fill="none" stroke="#0e0e0e" stroke-width=".25"/>
<circle cx="45.5" cy="69.4" r=".51" fill="#0e0e0e"/>
<circle cx="45.5" cy="69.4" r=".51" fill="none" stroke="#0e0e0e" stroke-width=".21"/>
<path d="M91.2 58v1.3h-30.5v5" fill="none" stroke="#0e0e0e" stroke-width=".25"/>
<circle cx="91.2" cy="58" r=".51" fill="#0e0e0e"/>
<circle cx="91.2" cy="58" r=".51" fill="none" stroke="#0e0e0e" stroke-width=".21"/>
<path d="M45.5 69.4h10.1" fill="none" stroke="#0e0e0e" stroke-width=".25"/>
<circle cx="45.5" cy="69.4" r=".51" fill="#0e0e0e"/>
<circle cx="45.5" cy="69.4" r=".51" fill="none" stroke="#0e0e0e" stroke-width=".21"/>
<path d="M45.5 45.3v5M152.1 126.7h11.6M179 138.1v1.3" fill="none" stroke="#0e0e0e" stroke-width=".25"/>
<circle cx="163.7" cy="126.7" r=".51" fill="#0e0e0e"/>
<circle cx="163.7" cy="126.7" r=".51" fill="none" stroke="#0e0e0e" stroke-width=".21"/>
<path d="M60.7 74.5v52.2h43.3M58.2 139.4v2.5M104 130.5h-1.3v7.6M152.3 134.3v5.1" fill="none" stroke="#0e0e0e" stroke-width=".25"/>
<circle cx="58.2" cy="139.4" r=".51" fill="#0e0e0e"/>
<circle cx="58.2" cy="139.4" r=".51" fill="none" stroke="#0e0e0e" stroke-width=".21"/>
<path d="M83.6 139.4v2.5" fill="none" stroke="#0e0e0e" stroke-width=".25"/>
<circle cx="83.6" cy="139.4" r=".51" fill="#0e0e0e"/>
<circle cx="83.6" cy="139.4" r=".51" fill="none" stroke="#0e0e0e" stroke-width=".21"/>
<path d="M58.2 149.6h25.4" fill="none" stroke="#0e0e0e" stroke-width=".25"/>
<circle cx="70.9" cy="149.6" r=".51" fill="#0e0e0e"/>
<circle cx="70.9" cy="149.6" r=".51" fill="none" stroke="#0e0e0e" stroke-width=".21"/>
<path d="M58.2 136.8l.7 1.6h-1.5zM58.2 138.4v1" fill="none" stroke="#262626" stroke-width=".25"/>
<circle cx="58.2" cy="139.4" r=".51" fill="#0e0e0e"/>
<circle cx="58.2" cy="139.4" r=".51" fill="none" stroke="#0e0e0e" stroke-width=".21"/>
<path d="M83.6 136.8l.8 1.6h-1.6zM83.6 138.4v1" fill="none" stroke="#262626" stroke-width=".25"/>
<circle cx="83.6" cy="139.4" r=".51" fill="#0e0e0e"/>
<circle cx="83.6" cy="139.4" r=".51" fill="none" stroke="#0e0e0e" stroke-width=".21"/>
<path d="M128.1 116.5l.8 1.5h-1.5zM128.1 118v1" fill="none" stroke="#262626" stroke-width=".25"/>
<g font-size="3.4" fill="#0e0e0e">
<text x="84.9" y="75">U1</text>
<text x="84.9" y="77.6">NE555</text>
</g>
<text font-size="3.2" fill="#0e0e0e" x="107.8" y="123.4">WEMOS LOLIN32 - Lesegerät</text>
<g font-size="2.3">
<text x="37.9" y="11.7">1</text>
<text x="110.9" y="11.7">2</text>
<text x="184.1" y="11.7">3</text>
<text x="257.1" y="11.7">4</text>
<text x="3.9" y="33.3">A</text>
<text x="191" y="32">NC</text>
<text x="199.6" y="32">NC</text>
<text x="291.4" y="33.3">A</text>
<text x="143.9" y="37.1">VDD</text>
<text x="151.5" y="37.1">VSS</text>
<text x="191" y="37.1">VCC</text>
<text x="198.6" y="37.1">VSS</text>
<text x="90.8" y="61" transform="rotate(-90 90.8 61)">4</text>
<text x="95.8" y="61" transform="rotate(-90 95.8 61)">8</text>
<text x="75.4" y="67.6">7</text>
<text x="80.3" y="68.9">DISCH</text>
<text x="92" y="71.8" transform="rotate(-90 92 71.8)">RESET</text>
<text x="97.1" y="69.5" transform="rotate(-90 97.1 69.5)">VCC</text>
<text x="97.5" y="76.5">OUT</text>
<text x="106" y="75.3">3</text>
<text x="4" y="81.6">B</text>
<text x="75.4" y="80.3">6</text>
<text x="75.4" y="82.9">2</text>
<text x="80.3" y="81.6">THRES</text>
<text x="291.5" y="81.6">B</text>
<text x="80.3" y="84.2">TRIG</text>
<text x="92" y="86.7" transform="rotate(-90 92 86.7)">CONT</text>
<text x="97.1" y="86.7" transform="rotate(-90 97.1 86.7)">GND</text>
<text x="90.8" y="91.5" transform="rotate(-90 90.8 91.5)">5</text>
<text x="95.8" y="91.4" transform="rotate(-90 95.8 91.4)">1</text>
<text x="4" y="130">C</text>
<text x="291.5" y="130">C</text>
<text x="65" y="140.1">IN</text>
<text x="68.3" y="143.5">GND</text>
<text x="72.1" y="140.1">OUT</text>
<text x="4" y="178.3">D</text>
<text x="201.9" y="178.3">Title</text>
<text x="291.4" y="178.3">D</text>
<text x="201.9" y="185.9">Size</text>
<text x="214.6" y="185.9">Number</text>
<text x="265.5" y="185.9">Revision</text>
<text x="203.2" y="189.7">A4</text>
<text x="201.9" y="193.5">Date:</text>
<text x="201.9" y="196.1">File:</text>
<text x="213.3" y="193.5">5.07.2026</text>
<text x="213.4" y="196.1">C:\Users\..\Lesegerät_Lastmodulation_ESP32.SchDoc</text>
<text x="252.8" y="196.1">Drawn By:</text>
<text x="252.8" y="193.5">Sheet</text>
<text x="259.6" y="193.5">of</text>
<text x="37.9" y="199.9">1</text>
<text x="110.9" y="199.9">2</text>
<text x="184.1" y="199.9">3</text>
<text x="257.1" y="199.9">4</text>
</g>
<g font-size="2.3" fill="#0e0e0e">
<text x="189.2" y="28.2">U3G</text>
<text x="142.1" y="33.3">U2E</text>
<text x="126.9" y="40.9">CStütz2</text>
<text x="142.1" y="40.9">CD4093BE</text>
<text x="173.9" y="40.9">CStütz3</text>
<text x="189.2" y="40.9">CD4049UBE</text>
<text x="132" y="43.5">22µF</text>
<text x="179" y="43.5">22µF</text>
<text x="74.7" y="52.4">R3</text>
<text x="92.5" y="52.4">R4</text>
<text x="111.3" y="52.1">22µF</text>
<text x="111.3" y="49.6">CStütz1</text>
<text x="216.9" y="51.4">C4</text>
<text x="46.2" y="59.8" transform="rotate(-90 46.2 59.8)">47kΩ</text>
<text x="46.7" y="57.4">R1</text>
<text x="74.2" y="54.7" transform="rotate(-90 74.2 54.7)">220kΩ</text>
<text x="92" y="54.1" transform="rotate(-90 92 54.1)">10kΩ</text>
<text x="152.1" y="59.7">U2A</text>
<text x="193" y="56.2">U3C</text>
<text x="216.9" y="58.5">100nF</text>
<text x="137.3" y="65.1">R6</text>
<text x="175.2" y="61.3">U3B</text>
<text x="214.1" y="63.6">Q2</text>
<text x="61.5" y="68.7">Q1</text>
<text x="61.5" y="71.2">BC546</text>
<text x="138.3" y="67.6">6k8Ω</text>
<text x="149.5" y="71.2">C2</text>
<text x="193" y="66.4">U3D</text>
<text x="214.1" y="66.1">IRF9Z24N</text>
<text x="149.5" y="73.7">39pF</text>
<text x="219.5" y="74.3">C5</text>
<text x="117.2" y="83.1">Value: 10kΩ</text>
<text x="117.2" y="80.6">R5</text>
<text x="193" y="81.6">U3E</text>
<text x="219.5" y="81.4">10nF</text>
<text x="46.2" y="89" transform="rotate(-90 46.2 89)">15kΩ</text>
<text x="46.7" y="86.7">R2</text>
<text x="71.2" y="86.2">C1</text>
<text x="71.2" y="89.8">330pF</text>
<text x="142.1" y="86.7">U3A</text>
<text x="169.8" y="85.2">U2B</text>
<text x="214.1" y="88.8">Q3</text>
<text x="232.5" y="87.7">D1</text>
<text x="241.3" y="88">150µH</text>
<text x="241.3" y="85.4">L1</text>
<text x="155.1" y="90.6">R7</text>
<text x="156.1" y="93.1">6k8Ω</text>
<text x="193" y="91.8">U3F</text>
<text x="214.1" y="91.3">IRFZ8754</text>
<text x="232.5" y="90.3">BA159</text>
<text x="167.3" y="99.2">39pF</text>
<text x="167.3" y="96.6">C3</text>
<text x="231.1" y="99.7">R8</text>
<text x="231.1" y="102.2">68kΩ</text>
<text x="200.9" y="112.1">R10</text>
<text x="213.1" y="111.1">C7</text>
<text x="200.9" y="117.3">680kΩ</text>
<text x="213.1" y="118.3">6,8nF</text>
<text x="158.7" y="121.1">R13</text>
<text x="164.5" y="123.4" transform="rotate(-90 164.5 123.4)">47kΩ</text>
<text x="168.8" y="120.1">U2C</text>
<text x="190.5" y="125.1">680kΩ</text>
<text x="190.5" y="122.6">R11</text>
<text x="221" y="125.1">R9</text>
<text x="181.6" y="131.2">100kΩ</text>
<text x="181.6" y="128.7">R12</text>
<text x="200.4" y="129.7">330pF</text>
<text x="200.4" y="127.2">C8</text>
<text x="221" y="127.7">680kΩ</text>
<text x="232.2" y="129.7">220pF</text>
<text x="232.2" y="127.2">C6</text>
<text x="63.2" y="136.3">U4A</text>
<text x="69.6" y="136.3">LM2936-5.0</text>
<text x="164.5" y="136.1" transform="rotate(-90 164.5 136.1)">15kΩ</text>
<text x="165" y="133.8">R14</text>
<text x="48" y="146.5">CStütz4</text>
<text x="53.1" y="149.1">10µF</text>
<text x="73.4" y="146.5">CStütz5</text>
<text x="78.5" y="149.1">10µF</text>
<text x="103.5" y="147.5" transform="rotate(-90 103.5 147.5)">220Ω</text>
<text x="104" y="145.2">R16</text>
<text x="153.1" y="147.5" transform="rotate(-90 153.1 147.5)">220Ω</text>
<text x="153.6" y="145.2">R15</text>
<text x="106.8" y="153.9">D3</text>
<text x="156.4" y="153.9">D2</text>
</g>
<g font-size="2.3" fill="#262626">
<text x="135.1" y="33.3">12V</text>
<text x="182.1" y="33.3">12V</text>
<text x="160" y="40.9">GND</text>
<text x="207.1" y="40.9">GND</text>
<text x="43.5" y="42.2">12V</text>
<text x="63.8" y="42.2">12V</text>
<text x="134.6" y="48.6">GND</text>
<text x="181.7" y="48.6">GND</text>
<text x="211.4" y="48.6">12V</text>
<text x="106.6" y="57.4">GND</text>
<text x="222.3" y="61.3">GND</text>
<text x="144.8" y="79.1">GND</text>
<text x="43" y="105.8">GND</text>
<text x="68.5" y="105.8">GND</text>
<text x="93.9" y="105.8">GND</text>
<text x="162.6" y="104.5">GND</text>
<text x="210.9" y="104.5">GND</text>
<text x="237.6" y="104.5">GND</text>
<text x="126.7" y="116">5V</text>
<text x="177" y="122.3">12V</text>
<text x="106.5" y="127.4">ESP32_TX_PIN17</text>
<text x="106.5" y="131.2">ESP32_TX-LED_PIN18</text>
<text x="132" y="127.4">ESP32_RX_PIN16</text>
<text x="56.2" y="136.3">12V</text>
<text x="82.2" y="136.3">5V</text>
<text x="126.9" y="135">ESP32_RX-LED_PIN19</text>
<text x="125.7" y="142.7">GND</text>
<text x="161.3" y="144">GND</text>
<text x="176.6" y="144">GND</text>
<text x="195.7" y="144">GND</text>
<text x="217.3" y="144">GND</text>
<text x="227.5" y="144">GND</text>
<text x="68.5" y="154.1">GND</text>
<text x="100.2" y="163">GND</text>
<text x="149.9" y="163">GND</text>
</g>
</svg>
